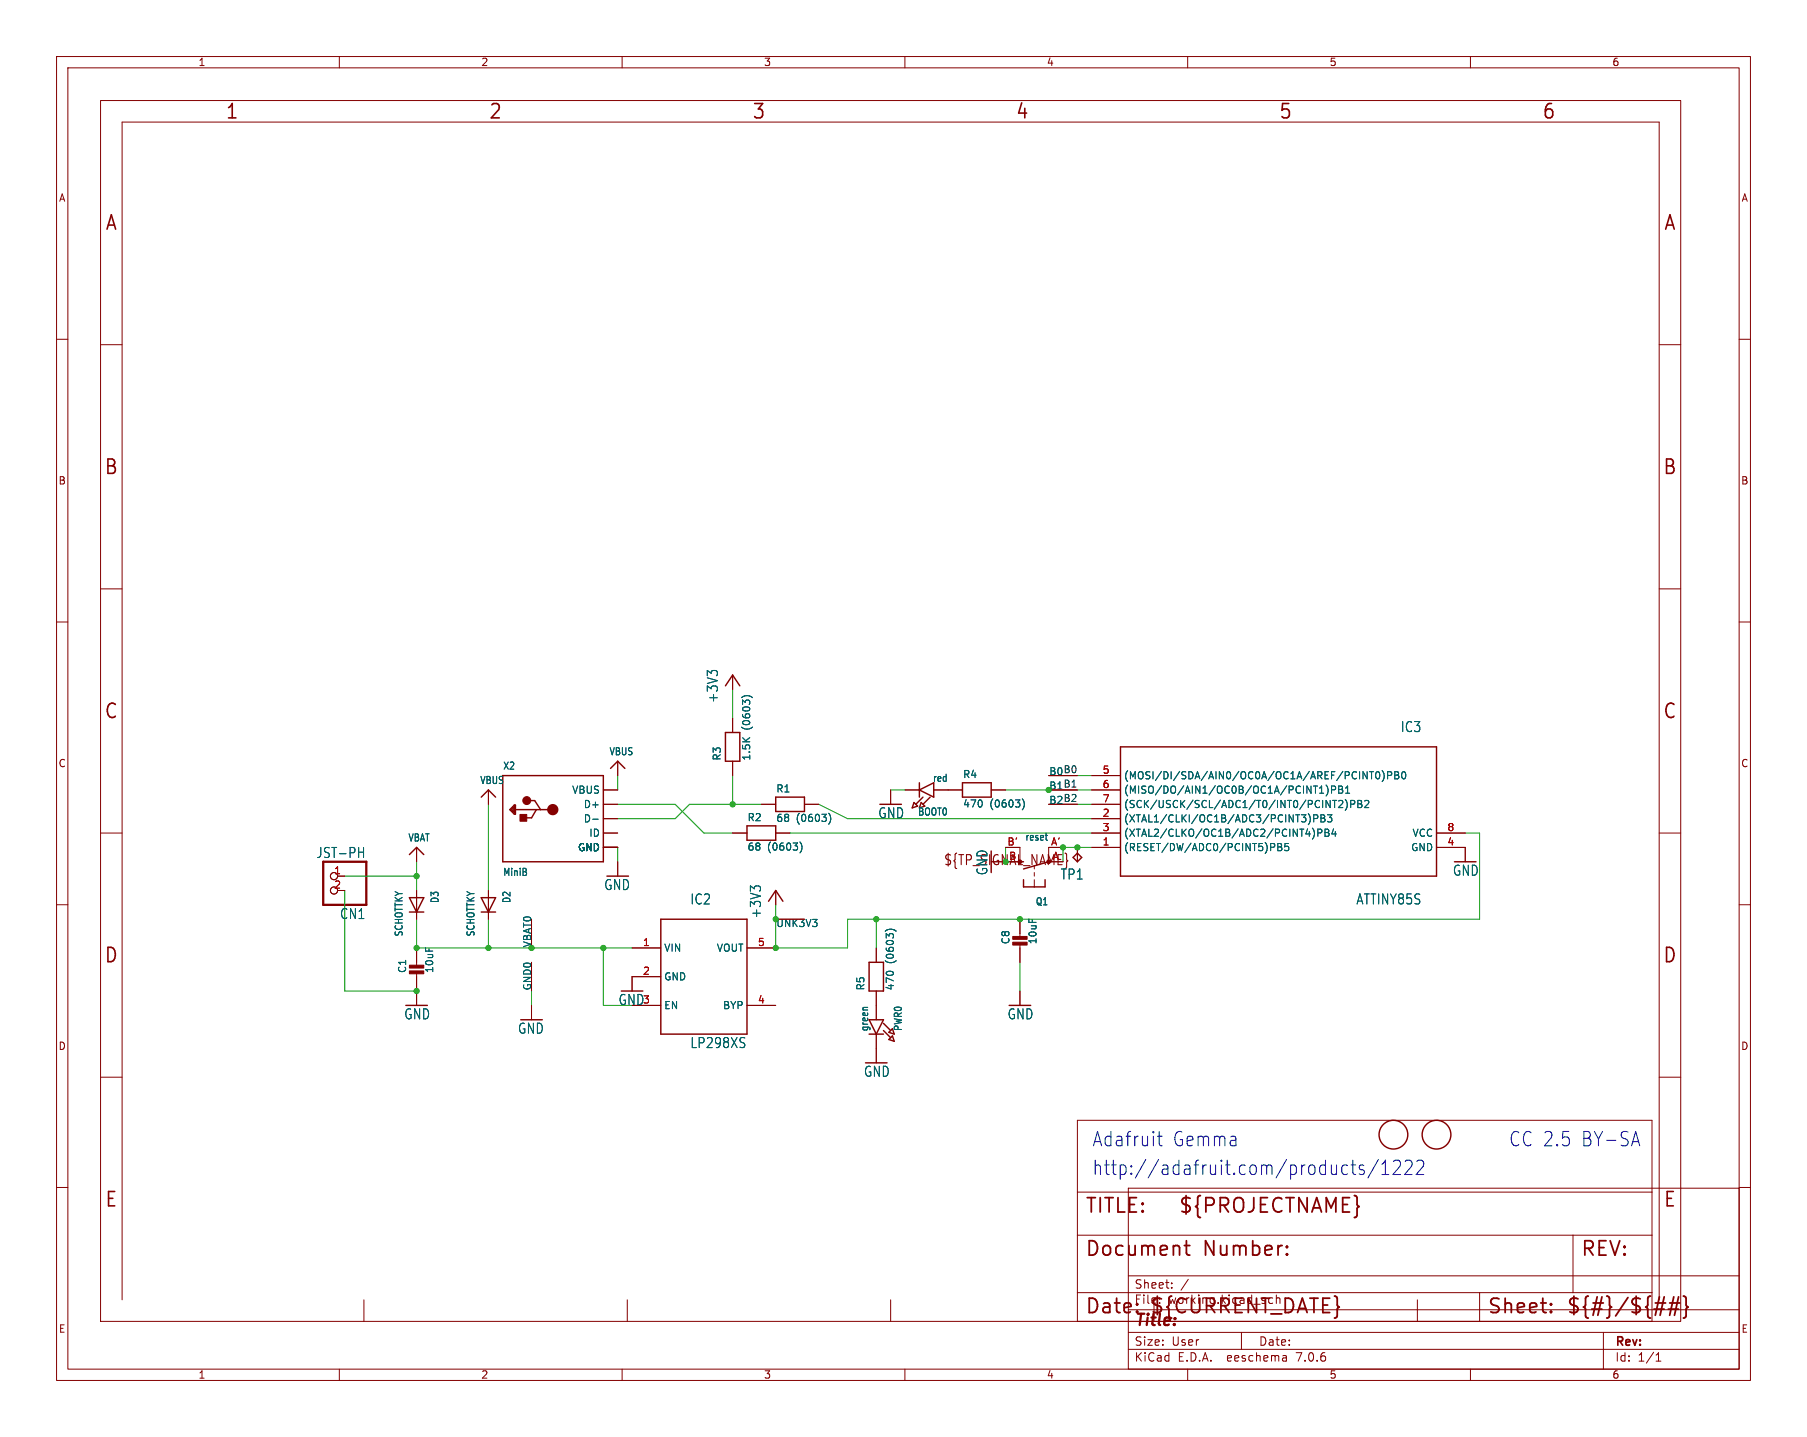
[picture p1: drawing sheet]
<svg xmlns="http://www.w3.org/2000/svg" width="320mm" height="254mm" viewBox="0 0 320 254" stroke-linecap="round" stroke-linejoin="round" font-family="sans-serif">
<g fill="none" stroke="#840000" stroke-width=".18">
<path d="M10 10h299.5v234.1h-299.5zM12 12h295.5v230.1h-295.5zM17.8 17.8h279.4v215.9h-279.4zM60 10v2M110 10v2M160 10v2M210 10v2M260 10v2M10 60h2M307.5 60h2M17.8 61h3.8M293.4 61h3.8"/>
<path d="M10 110h2M17.8 104.1h3.8M129.5 119.4v2.5M293.4 104.1h3.8M307.5 110h2M86.4 139.7v2.5M106.7 139.7h2.5M109.2 134.6v2.6M129.5 127v2.5M129.5 134.6v2.6M157.5 139.7v2.5M160 139.7h2.6"/>
<path d="M165.1 139.7h5.1M175.3 139.7h2.5M185.4 137.2h5.1M185.4 139.7h5.1M193 137.2h5.1M193 139.7h5.1M10 160h2M17.8 147.3h3.8M59.7 154.9h1.3M59.7 157.5h1.3M73.7 149.9v2.5M73.7 157.5v5.1"/>
<path d="M86.4 157.5v5.1M106.7 147.3h2.5M106.7 142.2h2.5M106.7 149.9h2.5M106.7 144.8h2.5M109.2 152.4v2.5M129.5 147.3h2.6M134.6 142.2h2.6M137.2 147.3h2.5M137.2 157.5v2.5M142.2 142.2h2.6M177.8 149.9h2.5v2.5"/>
<path d="M182.9 154.3v.6M182.9 155.6v1.2M185.4 142.2h5.1M188 149.9h-2.6v2.5M190.5 149.9v2.5M193 147.3h5.1M193 142.2h5.1M193 149.9h5.1M193 144.8h5.1M254 147.3h5.1M254 149.9h5.1v2.5M293.4 147.3h3.8"/>
<path d="M307.5 160h2M73.7 167.6v3.3M73.7 172v5.8M94 162.6v5M94 170.2v5.1M94 177.8v2.5M111.8 167.6h5M111.8 177.8h5M116.8 172.7h-5v2.6M132.1 167.6h5.1M132.1 177.8h5.1M137.2 162.6h5"/>
<path d="M154.9 167.6v2.6M154.9 175.3v5M180.3 162.6v3.3M180.3 166.9v3.3M180.3 175.3v2.5M17.8 190.5h3.8M154.9 182.9v5.1M190.5 198.1h101.6v35.6h-101.6zM293.4 190.5h3.8M10 210h2M190.5 210.8h101.6M190.5 218.4h101.6"/>
<path d="M199.5 210.1h108v32h-108zM278.1 218.4v10.2M307.5 210h2M21.6 229.9v-208.3h271.8v208.3M64.3 229.9v3.8M110.9 229.9v3.8M157.5 229.9v3.8M190.5 228.6h101.6M199.5 238.6h108M199.5 235.6h108M199.5 231.6h108M199.5 225.6h108"/>
<path d="M207.2 227.7v.1M207.2 226.9v.1M210.1 226.2l-1.3 2M219.5 235.6v3M227.4 239.8l.1 .9M250.6 229.9v3.8M261.6 228.6v5.1M283.5 235.6v6.5M292.8 239.6l.5-.4v1.5M60 242.1v2M110 242.1v2M160 242.1v2"/>
<path d="M210 242.1v2M227.5 240.6l-.2 .1M227.5 240.1h-.2M260 242.1v2M292.8 240.7h.9"/>
<circle cx="59.1" cy="157.5" r=".63"/>
<circle cx="59.1" cy="154.9" r=".63"/>
</g>
<g fill="none" stroke="#840000" stroke-width=".25">
<path d="M88.9 137.2h17.8v15.2h-17.8zM107.9 135.9l1.3-1.3 1.3 1.3M128.3 121.3l1.2-1.9 1.3 1.9M128.3 129.5h2.5v5.1h-2.5zM162.6 139.7l2.5-1.3v2.6zM162.6 138.4v2.6M170.2 138.4h5.1v2.6h-5.1zM198.1 132.1h55.9v22.8h-55.9zM72.4 158.7h2.5l-1.2 2.6zM72.4 151.1l1.3-1.2 1.2 1.2M85.1 141l1.3-1.3 1.2 1.3M85.1 158.7h2.5l-1.2 2.6z"/>
<path d="M90.3 143.2l.4-.4v.8l-.2-.2v-.2M90.9 142.4h.2v1.6h-.2l-.8-.8zM90.9 142.4v1.4M91.1 143.2h6.6M93.5 141.6h1l1.1 1.6M94.8 143.2l-.8 1.4h-1.2M132.1 146h5.1v2.6h-5.1zM135.9 159.4l1.3-1.9 1.2 1.9M137.2 141h5v2.5h-5zM161.6 141.9l.6 .7-.9 .3zM163.2 141l-1.3 1.2M163.5 142.6l-.6-.7-.3 1"/>
<path d="M164.5 141l-1.3 1.2M181 155.6v1.2h3.8v-1.2M185.4 152.4l-4.4 1.3M189.7 151.6l.8-.7 .8 .7-.8 .8zM72.4 161.3h2.5M85.1 161.3h2.5M116.8 162.6h15.3v20.3h-15.3zM153.7 170.2h2.5v5.1h-2.5zM153.7 182.9h2.5M153.7 180.3h2.5l-1.3 2.6zM156.2 181l1.3 1.2M156.2 182.2l1.3 1.3"/>
<path d="M157.8 181.9l-.6 .7 .9 .3M157.8 183.2l.3 .9-.9-.3z"/>
<circle cx="246.4" cy="200.7" r="2.54"/>
<circle cx="254" cy="200.7" r="2.54"/>
</g>
<g fill="none" stroke="#006464" stroke-width=".18">
<path d="M125.7 119.1l-.6-.5v.9M125.9 118.6h.8M131.1 123.4a1.46 1.46 0 0 1 2 0M232.2 139h.8M233.3 139.4l.4-.4v1.3M234.5 138.9a1.47 1.47 0 0 1 0 1.9M235.4 139.7l.6-.1 .2-.2-.1-.3-.7-.1v1.3M236.7 139h.4l.3 .3-.3 .3 .3 .1v.3l-.2 .3h-.5zM236.7 139.6h.4M237.9 139.4l.4-.4v1.3M241 136.5l.7 1.2v-1.2M242.2 136.5h.7"/>
<path d="M242.5 136.5v1.2M243.4 136.5h.1a.68 .68 0 0 1 .5 .6 .68 .68 0 0 1-.5 .6 .84 .84 0 0 1-.1-1.2zM244.4 136.3a1.46 1.46 0 0 1 0 1.9M245.4 137.1h.6l.1-.2-.1-.3-.6-.1v1.2M246.6 136.5h.4l.3 .2-.3 .4 .3 .1 .1 .3-.3 .2h-.5zM246.6 137.1h.4M248 136.5h.1a.68 .68 0 0 1 .5 .6 .68 .68 0 0 1-.5 .6 .84 .84 0 0 1-.1-1.2zM63.4 150.7h.9M64.3 149.9v1.7M104.8 144.9h1M133.4 157.2l-.7-.5v.9M133.5 156.7h.8"/>
<path d="M141.4 148.9a1.46 1.46 0 0 1 0 1.9M146.5 143.8a1.46 1.46 0 0 1 0 2M180.8 141.3a1.46 1.46 0 0 1 0 1.9M184.8 147.7h.4M185.1 148.6h.1M224.7 149.2h.5l.2 .2-.1 .4h-.6M225.9 149.2h.5l.2 .2-.2 .4 .2 .1 .1 .3-.3 .2h-.5zM225.9 149.8h.5M227.8 149.2h-.6v.6l.1-.1h.5l.1 .2-.1 .4-.2 .1-.4-.1M230.1 144.1h.8l-.4 .5M230.8 144.6l.1 .2-.1 .5M231.4 144a1.47 1.47 0 0 1-.1 1.8"/>
<path d="M232.1 146.4a1.46 1.46 0 0 1 0 2M232.3 144.8l.6-.1 .1-.2v-.3l-.7-.1v1.3M233 147.3l.6-.1 .1-.1v-.3l-.7-.2v1.3M233.3 140.3h.7M233.6 144.1h.4l.2 .2-.2 .4 .2 .1 .1 .3-.3 .3h-.4zM233.6 144.7h.4M234.3 146.6h.4l.3 .3-.3 .3 .3 .2v.3l-.2 .2h-.5zM234.3 147.2h.4M234.7 144.1h.8l-.4 .5 .3 .1v.5l-.1 .2-.6-.2M235.6 141.5h.7M235.8 146.6l-.3 .9h.8M236 141.5v1.3"/>
<path d="M236.1 147.1v.8M236.7 141.7l.5-.2 .2 .4-.8 .9h.8M237.9 141.4a1.46 1.46 0 0 1 0 1.9M237.9 140.3h.7M238.8 142.2h.6l.1-.2v-.3l-.7-.2v1.3M240.1 141.5h.4l.3 .3-.3 .4 .3 .1v.3l-.2 .2h-.5zM240.1 142.2h.4M241.3 141.7l.5-.2 .2 .4-.8 .9h.8M156.5 164.7a1.46 1.46 0 0 1 2 0M131.5 183.5l.2 .1M131.6 184.6v.5"/>
</g>
<g fill="#840000" stroke="#840000" stroke-width=".18">
<path d="M72.4 171.7h2.5v.5h-2.5z"/>
<path d="M72.4 170.7h2.5v.5h-2.5z"/>
<path d="M179.1 166.6h2.5v.5h-2.5z"/>
<path d="M179.1 165.6h2.5v.5h-2.5z"/>
<path d="M91.9 144h1.2v1.2h-1.2z"/>
<circle cx="93.1" cy="141.6" r=".7"/>
</g>
<g fill="none" stroke="#840000" stroke-width=".32">
<path d="M209.8 219.4v2.2l.1 .2 .5 .2M201.1 231.9l.1 .1-.1 .1M209.4 220.3h1M227.6 221.7l.1 .1-.1 .2M227.6 221.7l-.2 .1 .2 .2M227.6 220.4v.2M227.6 221.7v.3M227.6 220.4l.1 .1-.1 .1M227.6 220.4l-.2 .1 .2 .1M274.2 231.9l.2 .1-.2 .1M274.2 231.9l-.1 .1 .1 .1M274.2 230.5v.3"/>
<path d="M274.2 231.9v.2M274.2 230.5l.2 .2-.2 .1M274.2 230.5l-.1 .2 .1 .1M292.4 231.5h1.9M292.7 230.4h1.8M294.3 229.3l-.8 3.3M295 231.5h1.8M295.2 230.4h1.8M296 229.3l-.8 3.3M296.8 229.3l-.7 3.3M297.6 229.2l.4 .1 .1 .3v1.2l.4 .4-.4 .3v1.2l-.1 .3-.4 .1"/>
</g>
<path d="M57.1 152.4h7.7v7.6h-7.7z" fill="none" stroke="#840000" stroke-width=".41"/>
<circle cx="97.7" cy="143.2" r=".5" fill="none" stroke="#840000" stroke-width="1"/>
<g fill="none" stroke="#0000c2" stroke-width=".18">
<path d="M204.7 200.9h.8M205 200.1v2.2l.1 .2 .4 .1M238.1 206l.2 .1M238.3 207.6l-.2 .1M238.9 206h.8M239.2 205.2v2.1l.1 .3 .4 .1M241.2 206.1l-.6-.1a.44 .44 0 0 0-.3 .4 .44 .44 0 0 0 .3 .5h.3a.44 .44 0 0 1 .4 .4 .44 .44 0 0 1-.4 .4l-.6-.1M243.7 205.1l-1.8 3.2M244.3 207.7h1.3M244.3 205.9l.7-.7v2.5M246.4 205.4l.3-.2h.5a.72 .72 0 0 1 .3 1.1l-1.2 1.4h1.3M248.5 205.4l.3-.2h.5a.72 .72 0 0 1 .3 1.1l-1.3 1.4h1.4"/>
<path d="M250.5 205.4l.3-.2h.5a.72 .72 0 0 1 .3 1.1l-1.2 1.4h1.3M288.7 201.9h1M289.2 200.1l.7 2.5"/>
</g>
<g fill="none" stroke="#009600" stroke-width=".18">
<path d="M109.2 137.2v2.5M129.5 121.9v5.1M129.5 137.2v5M157.5 139.7h2.5M177.8 139.7h15.2M185.4 137.2h7.6M61 154.9h12.7M61 157.5v17.8h12.7M73.7 152.4v5.1M86.4 142.2v15.3M109.2 142.2h10.2l5.1 5.1h5M109.2 149.9v2.5"/>
<path d="M134.6 142.2h-12.7l-2.5 2.6h-10.2M139.7 147.3h53.3M144.8 142.2l5.1 2.6h43.1M177.8 149.9v2.5M185.4 142.2h7.6M193 149.9h-5v2.5M259.1 147.3h2.5v15.3h-111.7v5h-12.7v-7.6M73.7 162.6v5h38.1M86.4 162.6v5M94 175.3v2.5M106.7 167.6v10.2h5.1M154.9 162.6v5"/>
<path d="M180.3 170.2v5.1"/>
</g>
<g fill="#009600" stroke="#009600" stroke-width=".18">
<circle cx="106.7" cy="167.6" r=".46"/>
<circle cx="129.5" cy="142.2" r=".46"/>
<circle cx="188" cy="149.9" r=".46"/>
<circle cx="190.5" cy="149.9" r=".46"/>
<circle cx="154.9" cy="162.6" r=".46"/>
<circle cx="137.2" cy="167.6" r=".46"/>
<circle cx="137.2" cy="162.6" r=".46"/>
<circle cx="73.7" cy="154.9" r=".46"/>
<circle cx="180.3" cy="162.6" r=".46"/>
<circle cx="86.4" cy="167.6" r=".46"/>
<circle cx="73.7" cy="175.3" r=".46"/>
<circle cx="73.7" cy="167.6" r=".46"/>
</g>
<g font-size="3.5" fill="#840000">
<text x="39.8" y="21.4">1</text>
<text x="86.3" y="21.4">2</text>
<text x="132.9" y="21.4">3</text>
<text x="179.5" y="21.4">4</text>
<text x="226" y="21.4">5</text>
<text x="272.6" y="21.4">6</text>
<text x="18.5" y="41.1">A</text>
<text x="294.1" y="41.1">A</text>
<text x="18.3" y="84.2">B</text>
<text x="293.9" y="84.2">B</text>
<text x="18.3" y="127.4">C</text>
<text x="293.9" y="127.4">C</text>
<text x="18.3" y="170.6">D</text>
<text x="293.9" y="170.6">D</text>
<text x="18.5" y="213.8">E</text>
<text x="191.8" y="214.9">TITLE:</text>
<text x="208.3" y="214.9">${PROJECTNAME}</text>
<text x="294" y="213.8">E</text>
<text x="191.8" y="222.5">Document</text>
<text x="212.8" y="222.5">Number:</text>
<text x="279.4" y="222.5">REV:</text>
<text x="191.8" y="232.7">Date:</text>
<text x="203.2" y="232.7">${CURRENT_DATE}</text>
<text x="262.9" y="232.7">Sheet:</text>
<text x="276.9" y="232.7">${#}/${##}</text>
</g>
<g font-size="3.5" fill="#0000c2">
<text x="193" y="203">Adafruit</text>
<text x="207.3" y="203">Gemma</text>
<text x="266.7" y="203">CC 2.5</text>
<text x="279.5" y="203">BY-SA</text>
<text x="193" y="208">http://adafruit.com/products/1222</text>
</g>
<text font-size="2.8" fill="#840000" x="200.5" y="235">Title:</text>
<g font-size="2.5" fill="#006464">
<text x="127.1" y="124.4" transform="rotate(-90 127.1 124.4)">+3V3</text>
<text x="247.6" y="129.7">IC3</text>
<text x="155.2" y="144.9">GND</text>
<text x="55.9" y="152">JST-PH</text>
<text x="174.8" y="154.9" transform="rotate(-90 174.8 154.9)">GND</text>
<text x="187.5" y="155.8">TP1</text>
<text x="256.8" y="155.1">GND</text>
<text x="106.7" y="157.6">GND</text>
<text x="122" y="160.2">IC2</text>
<text x="239.7" y="160.2">ATTINY85S</text>
<text x="60" y="162.7">CN1</text>
<text x="134.8" y="162.5" transform="rotate(-90 134.8 162.5)">+3V3</text>
<text x="109.3" y="177.9">GND</text>
<text x="71.4" y="180.5">GND</text>
<text x="91.5" y="183">GND</text>
<text x="122" y="185.6">LP298XS</text>
<text x="178.1" y="180.5">GND</text>
<text x="152.7" y="190.6">GND</text>
</g>
<text font-size="2.5" fill="#009600" x="166.8" y="153.3">${TP_SIGNAL_NAME}</text>
<g font-size="2.1" fill="#840000">
<text x="200.5" y="230.8">File:</text>
<text x="200.5" y="228.1">Sheet:</text>
<text x="206.6" y="230.8">working.kicad_sch</text>
<text x="200.5" y="238.2">Size:</text>
<text x="207.2" y="238.2">User</text>
<text x="222.5" y="238.2">Date:</text>
<text x="285.5" y="238.4">Rev:</text>
<text x="200.5" y="241">KiCad</text>
<text x="208.2" y="241">E.D.A.</text>
<text x="217.1" y="241">eeschema</text>
<text x="229.5" y="241">7.0.6</text>
<text x="285.5" y="241">Id:</text>
<text x="289.6" y="241">1/1</text>
</g>
<g font-size="1.8" fill="#840000">
<text x="35" y="11.9">1</text>
<text x="85" y="11.9">2</text>
<text x="135" y="11.9">3</text>
<text x="185" y="11.9">4</text>
<text x="235" y="11.9">5</text>
<text x="285" y="11.9">6</text>
<text x="10.3" y="35.9">A</text>
<text x="307.9" y="35.9">A</text>
<text x="10.3" y="85.9">B</text>
<text x="307.8" y="85.9">B</text>
<text x="10.3" y="135.9">C</text>
<text x="307.8" y="135.9">C</text>
<text x="10.3" y="185.9">D</text>
<text x="307.8" y="185.9">D</text>
<text x="10.3" y="235.9">E</text>
<text x="307.8" y="235.9">E</text>
<text x="35" y="244">1</text>
<text x="85" y="244">2</text>
<text x="135" y="244">3</text>
<text x="185" y="244">4</text>
<text x="235" y="244">5</text>
<text x="285" y="244">6</text>
</g>
<g font-size="1.8" fill="#006464">
<text x="132.9" y="129.1" transform="rotate(-90 132.9 129.1)">(0603)</text>
<text x="88.9" y="136.3">X2</text>
<text x="107.7" y="133.8">VBUS</text>
<text x="127.6" y="134.6" transform="rotate(-90 127.6 134.6)">R3</text>
<text x="132.9" y="134.6" transform="rotate(-90 132.9 134.6)">1.5K</text>
<text x="170.2" y="137.8">R4</text>
<text x="185.4" y="137.3">B0</text>
<text x="84.8" y="138.9">VBUS</text>
<text x="101.1" y="140.6">VBUS</text>
<text x="103.1" y="143.1">D+</text>
<text x="137.2" y="140.3">R1</text>
<text x="164.9" y="138.5">red</text>
<text x="170.2" y="143">470</text>
<text x="175" y="143">(0603)</text>
<text x="185.4" y="142.4">B2</text>
<text x="198.6" y="138">(MOSI/DI/SDA/AIN0/OC0A/OC1A/AREF/PCINT0)PB0</text>
<text x="198.6" y="140.6">(MISO/DO/AIN1/OC0B/OC1A/PCINT1)PB1</text>
<text x="198.6" y="143.1">(SCK/USCK/SCL/ADC1/T0/INT0/PCINT2)PB2</text>
<text x="72.1" y="149">VBAT</text>
<text x="103.1" y="145.6">D-</text>
<text x="104.1" y="148.2">ID</text>
<text x="132.1" y="145.4">R2</text>
<text x="137.2" y="145.6">68</text>
<text x="140.8" y="145.6">(0603)</text>
<text x="162.2" y="144.4">BOOT0</text>
<text x="181.2" y="148.9">reset</text>
<text x="198.6" y="145.6">(XTAL1/CLKI/OC1B/ADC3/PCINT3)PB3</text>
<text x="198.6" y="148.2">(XTAL2/CLKO/OC1B/ADC2/PCINT4)PB4</text>
<text x="249.7" y="148.2">VCC</text>
<text x="88.9" y="155.1">MiniB</text>
<text x="102.1" y="150.7">GND</text>
<text x="132.1" y="150.6">68</text>
<text x="135.7" y="150.6">(0603)</text>
<text x="198.6" y="150.7">(RESET/DW/ADC0/PCINT5)PB5</text>
<text x="249.4" y="150.7">GND</text>
<text x="77.8" y="159.8" transform="rotate(-90 77.8 159.8)">D3</text>
<text x="90.5" y="159.8" transform="rotate(-90 90.5 159.8)">D2</text>
<text x="183" y="160.3">Q1</text>
<text x="71.4" y="165.7" transform="rotate(-90 71.4 165.7)">SCHOTTKY</text>
<text x="84.1" y="165.7" transform="rotate(-90 84.1 165.7)">SCHOTTKY</text>
<text x="137.2" y="164.1">UNK3V3</text>
<text x="178.7" y="167.1" transform="rotate(-90 178.7 167.1)">C8</text>
<text x="183.5" y="167.1" transform="rotate(-90 183.5 167.1)">10uF</text>
<text x="72" y="172.2" transform="rotate(-90 72 172.2)">C1</text>
<text x="76.8" y="172.2" transform="rotate(-90 76.8 172.2)">10uF</text>
<text x="117.3" y="168.5">VIN</text>
<text x="117.3" y="173.6">GND</text>
<text x="126.7" y="168.5">VOUT</text>
<text x="158.3" y="170.5" transform="rotate(-90 158.3 170.5)">(0603)</text>
<text x="94.1" y="175.3" transform="rotate(-90 94.1 175.3)">GND0</text>
<text x="113.6" y="177.5">3</text>
<text x="117.3" y="178.7">EN</text>
<text x="127.7" y="178.7">BYP</text>
<text x="153" y="175.3" transform="rotate(-90 153 175.3)">R5</text>
<text x="158.3" y="175.3" transform="rotate(-90 158.3 175.3)">470</text>
<text x="153.7" y="182.5" transform="rotate(-90 153.7 182.5)">green</text>
<text x="159.7" y="182.4" transform="rotate(-90 159.7 182.4)">PWR0</text>
</g>
<g font-size="1.8" fill="#a90000">
<text x="194.9" y="136.9">5</text>
<text x="194.9" y="139.4">6</text>
<text x="194.9" y="142">7</text>
<text x="178" y="149.6">B'</text>
<text x="185.7" y="149.6">A'</text>
<text x="194.9" y="149.6">1</text>
<text x="194.9" y="144.5">2</text>
<text x="194.9" y="147.1">3</text>
<text x="255.8" y="149.6">4</text>
<text x="255.8" y="147.1">8</text>
<text x="59" y="154.7">1</text>
<text x="178.3" y="152.1">B</text>
<text x="186" y="152.1">A</text>
<text x="59" y="157.2">2</text>
<text x="113.6" y="167.4">1</text>
<text x="133.9" y="167.4">5</text>
<text x="113.6" y="172.5">2</text>
<text x="133.9" y="177.5">4</text>
</g>
<g font-size="1.8" fill="#009600">
<text x="185.4" y="139.8">B1</text>
<text x="94.1" y="167.6" transform="rotate(-90 94.1 167.6)">VBAT0</text>
</g>
<g font-size="1.7" fill="#006464">
<text x="188" y="136.8">B0</text>
<text x="188" y="141.9">B2</text>
</g>
<text font-size="1.7" fill="#0f0f0f" x="188" y="139.4">B1</text>
</svg>
